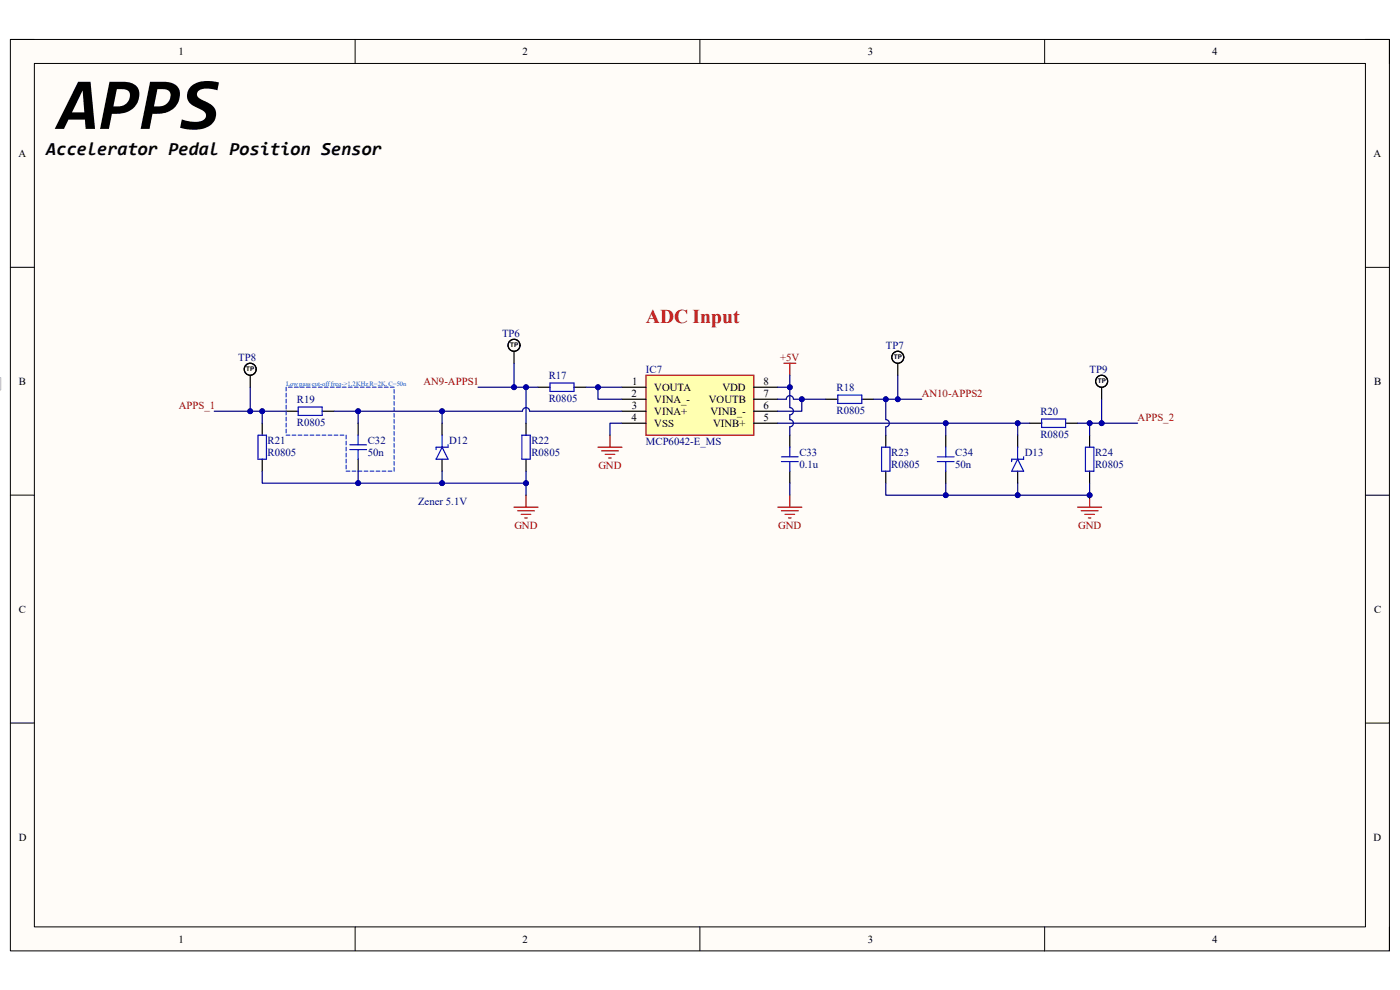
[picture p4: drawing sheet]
<svg xmlns="http://www.w3.org/2000/svg" width="297mm" height="210mm" viewBox="0 0 297 210" stroke-linecap="round" stroke-linejoin="round" font-family="sans-serif">
<path d="M2.2 8.4h292.6v193.3h-292.6z" fill-rule="evenodd" fill="#fffcf8"/>
<path d="M2.2 8.4h292.6v193.3h-292.6z" fill="none" stroke="#000" stroke-width=".21"/>
<path d="M7.3 13.5h282.4v183.1h-282.4z" fill-rule="evenodd" fill="#fffcf8"/>
<g fill="none" stroke="#000" stroke-width=".21">
<path d="M2.2 8.4h5.1M7.3 13.5h282.4v183.1h-282.4zM75.3 8.4v5.1M148.5 8.4v5.1M221.6 8.4v5.1M289.7 8.4h5.1v5.1M2.2 56.7h5.1M289.7 56.7h5.1M2.2 105h5.1M289.7 105.1h5.1M2.2 153.4h5.1M289.7 153.4h5.1"/>
<path d="M75.3 196.6v5.1M148.5 196.6v5.1M221.6 196.6v5.1M294.8 196.6v5.1"/>
</g>
<g fill="none" stroke="#000" stroke-width=".25">
<path d="M55.6 89.8v2.5M55.6 97.4v2.6M60.7 87.2h2.6M68.3 87.2h2.6M76 89.8v2.5M76 97.4v2.6M93.8 89.8v2.5M93.8 97.4v2.6M111.6 89.8v2.5M111.6 97.4v2.6M114.1 82.1h2.6M121.8 82.1h2.5"/>
<path d="M167.6 92.3v2.6M167.6 100v2.5M175.2 84.7h2.5M182.8 84.7h2.6M187.9 92.3v2.6M187.9 100v2.5M200.6 92.3v2.6M200.6 100v2.5M215.9 92.3v2.6M215.9 100v2.5M218.5 89.8h2.5M226.1 89.8h2.5"/>
<path d="M231.2 92.3v2.6M231.2 100v2.5"/>
</g>
<g fill="none" stroke="#00f" stroke-width=".25">
<path d="M54.7 92.3h1.8v5.1h-1.8zM63.3 86.3h5v1.8h-5zM74.2 94.4h3.6M74.2 95.4h3.6M76 92.3v2.1M76 95.4v2M93.8 94.9l1.3 2.5h-2.6zM93.8 92.3v2.6M95.1 94.4v.5h-2.6v.5M110.7 92.3h1.8v5.1h-1.8zM116.7 81.3h5.1v1.7h-5.1zM165.8 97.9h3.5"/>
<path d="M165.8 96.9h3.5M167.6 94.9v2M167.6 97.9v2.1M177.7 83.8h5.1v1.8h-5.1zM187 94.9h1.8v5.1h-1.8zM198.9 97.9h3.5M198.9 96.9h3.5M200.6 94.9v2M200.6 97.9v2.1M215.9 97.4l1.3 2.6h-2.6zM215.9 94.9v2.5M217.2 96.9v.5h-2.6v.5"/>
<path d="M221 88.9h5.1v1.8h-5.1zM230.3 94.9h1.8v5.1h-1.8z"/>
</g>
<g fill="none" stroke="#800000" stroke-width=".25">
<path d="M166.3 77.1h2.5M167.6 77.1v2.5M126.9 94.9h5M127.6 95.6h3.6M128.4 96.4h2M129.1 97.2h.6M129.4 92.3v2.6M109.1 107.6h5M109.8 108.4h3.6M110.6 109.1h2M111.3 109.9h.5M111.6 105v2.6"/>
<path d="M165 107.6h5.1M165.8 108.4h3.5M166.5 109.1h2.1M167.3 109.9h.5M167.6 105v2.6"/>
</g>
<g fill="none" stroke="#15c" stroke-width=".25">
<path d="M60.7 82.1v.8M60.7 83.4v.8M60.7 84.7v.8M60.7 86v.8M60.7 87.2v.8M60.7 88.5v.8M60.7 89.8v.8M60.7 91.1v.7M60.7 92.3h.8M61.2 82.1h.8M62 92.3h.8M62.5 82.1h.8"/>
<path d="M63.3 92.3h.8M63.7 82.1h.8M64.5 92.3h.8M65 82.1h.8M65.8 92.3h.8M66.3 82.1h.8M67.1 92.3h.8M67.6 82.1h.7M68.3 92.3h.8M68.8 82.1h.8M69.6 92.3h.8M70.1 82.1h.8"/>
<path d="M70.9 92.3h.8M71.4 82.1h.8M72.2 92.3h.8M72.6 82.1h.8M73.4 92.3v.8M73.4 93.6v.8M73.4 94.9v.8M73.4 96.1v.8M73.4 97.4v.8M73.4 98.7v.8M73.4 100h.8M73.9 82.1h.8"/>
<path d="M74.7 100h.8M75.2 82.1h.8M76 100h.8M76.5 82.1h.8M77.3 100h.7M77.7 82.1h.8M78.5 100h.8M79 82.1h.8M79.8 100h.8M80.3 82.1h.8M81.1 100h.8M81.5 82.1h.8"/>
<path d="M82.3 100h.8M82.8 82.1h.8M83.6 82.6v.8M83.6 83.9v.8M83.6 85.2v.8M83.6 86.4v.8M83.6 87.7v.8M83.6 89v.8M83.6 90.3v.8M83.6 91.5v.8M83.6 92.8v.8M83.6 94.1v.8"/>
<path d="M83.6 95.3v.8M83.6 96.6v.8M83.6 97.9v.8M83.6 99.2v.8"/>
</g>
<path d="M137 79.6h22.9v12.7h-22.9z" fill-rule="evenodd" fill="#ffffb0"/>
<path d="M137 79.6h22.9v12.7h-22.9z" fill="none" stroke="#800000" stroke-width=".25"/>
<g fill="none" stroke="#000" stroke-width=".25">
<path d="M109.1 74.5v2.6M190.5 77.1v2.5M131.9 82.1h5.1M131.9 84.7h5.1M131.9 87.2h5.1M131.9 89.8h5.1M159.9 82.1h5.1M159.9 84.7h5.1M159.9 87.2h5.1M159.9 89.8h5.1"/>
<circle cx="109.1" cy="73.2" r="1.27"/>
<circle cx="190.5" cy="75.8" r="1.27"/>
</g>
<path d="M167.6 79.6v2.5h-2.6M131.9 89.8h-2.5v2.5" fill="none" stroke="#000080" stroke-width=".25"/>
<circle cx="167.6" cy="82.1" r=".51" fill="#000080"/>
<circle cx="167.6" cy="82.1" r=".51" fill="none" stroke="#000080" stroke-width=".21"/>
<path d="M131.9 82.1h-5v2.6h5" fill="none" stroke="#000080" stroke-width=".25"/>
<circle cx="126.9" cy="82.1" r=".51" fill="#000080"/>
<circle cx="126.9" cy="82.1" r=".51" fill="none" stroke="#000080" stroke-width=".21"/>
<path d="M114.1 82.1h-2.5v7.7" fill="none" stroke="#000080" stroke-width=".25"/>
<circle cx="111.6" cy="82.1" r=".51" fill="#000080"/>
<circle cx="111.6" cy="82.1" r=".51" fill="none" stroke="#000080" stroke-width=".21"/>
<path d="M124.3 82.1h2.6" fill="none" stroke="#000080" stroke-width=".25"/>
<circle cx="126.9" cy="82.1" r=".51" fill="#000080"/>
<circle cx="126.9" cy="82.1" r=".51" fill="none" stroke="#000080" stroke-width=".21"/>
<path d="M218.5 89.8h-2.6v2.5" fill="none" stroke="#000080" stroke-width=".25"/>
<circle cx="215.9" cy="89.8" r=".51" fill="#000080"/>
<circle cx="215.9" cy="89.8" r=".51" fill="none" stroke="#000080" stroke-width=".21"/>
<path d="M228.6 89.8h2.6v2.5" fill="none" stroke="#000080" stroke-width=".25"/>
<circle cx="231.2" cy="89.8" r=".51" fill="#000080"/>
<circle cx="231.2" cy="89.8" r=".51" fill="none" stroke="#000080" stroke-width=".21"/>
<path d="M215.9 102.5v2.6h15.3v-2.6" fill="none" stroke="#000080" stroke-width=".25"/>
<circle cx="231.2" cy="105.1" r=".51" fill="#000080"/>
<circle cx="231.2" cy="105.1" r=".51" fill="none" stroke="#000080" stroke-width=".21"/>
<circle cx="215.9" cy="105.1" r=".51" fill="#000080"/>
<circle cx="215.9" cy="105.1" r=".51" fill="none" stroke="#000080" stroke-width=".21"/>
<path d="M165 89.8h35.6" fill="none" stroke="#000080" stroke-width=".25"/>
<circle cx="200.6" cy="89.8" r=".51" fill="#000080"/>
<circle cx="200.6" cy="89.8" r=".51" fill="none" stroke="#000080" stroke-width=".21"/>
<path d="M170.1 84.7v2.5h-5.1" fill="none" stroke="#000080" stroke-width=".25"/>
<circle cx="170.1" cy="84.7" r=".51" fill="#000080"/>
<circle cx="170.1" cy="84.7" r=".51" fill="none" stroke="#000080" stroke-width=".21"/>
<path d="M200.6 102.5v2.6h15.3" fill="none" stroke="#000080" stroke-width=".25"/>
<circle cx="215.9" cy="105.1" r=".51" fill="#000080"/>
<circle cx="215.9" cy="105.1" r=".51" fill="none" stroke="#000080" stroke-width=".21"/>
<circle cx="200.6" cy="105.1" r=".51" fill="#000080"/>
<circle cx="200.6" cy="105.1" r=".51" fill="none" stroke="#000080" stroke-width=".21"/>
<path d="M215.9 89.8h-15.3v2.5" fill="none" stroke="#000080" stroke-width=".25"/>
<circle cx="215.9" cy="89.8" r=".51" fill="#000080"/>
<circle cx="215.9" cy="89.8" r=".51" fill="none" stroke="#000080" stroke-width=".21"/>
<circle cx="200.6" cy="89.8" r=".51" fill="#000080"/>
<circle cx="200.6" cy="89.8" r=".51" fill="none" stroke="#000080" stroke-width=".21"/>
<path d="M185.4 84.7h2.5v4.3a.77 .77 0 0 1 .8 .8 .77 .77 0 0 1-.8 .8v1.7" fill="none" stroke="#000080" stroke-width=".25"/>
<circle cx="187.9" cy="84.7" r=".51" fill="#000080"/>
<circle cx="187.9" cy="84.7" r=".51" fill="none" stroke="#000080" stroke-width=".21"/>
<path d="M187.9 102.5v2.6h12.7" fill="none" stroke="#000080" stroke-width=".25"/>
<circle cx="200.6" cy="105.1" r=".51" fill="#000080"/>
<circle cx="200.6" cy="105.1" r=".51" fill="none" stroke="#000080" stroke-width=".21"/>
<path d="M167.6 82.1v4.4a.77 .77 0 0 1 .7 .7 .77 .77 0 0 1-.7 .8v1a.77 .77 0 0 1 .7 .8 .77 .77 0 0 1-.7 .7v1.8" fill="none" stroke="#000080" stroke-width=".25"/>
<circle cx="167.6" cy="82.1" r=".51" fill="#000080"/>
<circle cx="167.6" cy="82.1" r=".51" fill="none" stroke="#000080" stroke-width=".21"/>
<path d="M55.6 87.2v2.6M167.6 102.5v2.5" fill="none" stroke="#000080" stroke-width=".25"/>
<circle cx="55.6" cy="87.2" r=".51" fill="#000080"/>
<circle cx="55.6" cy="87.2" r=".51" fill="none" stroke="#000080" stroke-width=".21"/>
<path d="M93.8 100v2.5" fill="none" stroke="#000080" stroke-width=".25"/>
<circle cx="93.8" cy="102.5" r=".51" fill="#000080"/>
<circle cx="93.8" cy="102.5" r=".51" fill="none" stroke="#000080" stroke-width=".21"/>
<path d="M93.8 87.2v2.6" fill="none" stroke="#000080" stroke-width=".25"/>
<circle cx="93.8" cy="87.2" r=".51" fill="#000080"/>
<circle cx="93.8" cy="87.2" r=".51" fill="none" stroke="#000080" stroke-width=".21"/>
<path d="M76 100v2.5" fill="none" stroke="#000080" stroke-width=".25"/>
<circle cx="76" cy="102.5" r=".51" fill="#000080"/>
<circle cx="76" cy="102.5" r=".51" fill="none" stroke="#000080" stroke-width=".21"/>
<path d="M76 87.2v2.6" fill="none" stroke="#000080" stroke-width=".25"/>
<circle cx="76" cy="87.2" r=".51" fill="#000080"/>
<circle cx="76" cy="87.2" r=".51" fill="none" stroke="#000080" stroke-width=".21"/>
<path d="M190.5 79.6v5.1" fill="none" stroke="#000080" stroke-width=".25"/>
<circle cx="190.5" cy="84.7" r=".51" fill="#000080"/>
<circle cx="190.5" cy="84.7" r=".51" fill="none" stroke="#000080" stroke-width=".21"/>
<path d="M109.1 77.1v5" fill="none" stroke="#000080" stroke-width=".25"/>
<circle cx="109.1" cy="82.1" r=".51" fill="#000080"/>
<circle cx="109.1" cy="82.1" r=".51" fill="none" stroke="#000080" stroke-width=".21"/>
<g fill="none" stroke="#000" stroke-width=".25">
<path d="M53.1 79.6v2.5"/>
<circle cx="53.1" cy="78.3" r="1.27"/>
</g>
<path d="M53.1 82.1v5.1" fill="none" stroke="#000080" stroke-width=".25"/>
<circle cx="53.1" cy="87.2" r=".51" fill="#000080"/>
<circle cx="53.1" cy="87.2" r=".51" fill="none" stroke="#000080" stroke-width=".21"/>
<g fill="none" stroke="#000" stroke-width=".25">
<path d="M233.7 82.1v2.6"/>
<circle cx="233.7" cy="80.9" r="1.27"/>
</g>
<path d="M233.7 84.7v5.1" fill="none" stroke="#000080" stroke-width=".25"/>
<circle cx="233.7" cy="89.8" r=".51" fill="#000080"/>
<circle cx="233.7" cy="89.8" r=".51" fill="none" stroke="#000080" stroke-width=".21"/>
<path d="M45.5 87.2h15.2" fill="none" stroke="#000080" stroke-width=".25"/>
<circle cx="55.6" cy="87.2" r=".51" fill="#000080"/>
<circle cx="55.6" cy="87.2" r=".51" fill="none" stroke="#000080" stroke-width=".21"/>
<circle cx="53.1" cy="87.2" r=".51" fill="#000080"/>
<circle cx="53.1" cy="87.2" r=".51" fill="none" stroke="#000080" stroke-width=".21"/>
<path d="M70.9 87.2h39.9a.76 .76 0 0 1 .8-.7 .76 .76 0 0 1 .8 .7h19.5" fill="none" stroke="#000080" stroke-width=".25"/>
<circle cx="76" cy="87.2" r=".51" fill="#000080"/>
<circle cx="76" cy="87.2" r=".51" fill="none" stroke="#000080" stroke-width=".21"/>
<circle cx="93.8" cy="87.2" r=".51" fill="#000080"/>
<circle cx="93.8" cy="87.2" r=".51" fill="none" stroke="#000080" stroke-width=".21"/>
<path d="M55.6 100v2.5h56" fill="none" stroke="#000080" stroke-width=".25"/>
<circle cx="76" cy="102.5" r=".51" fill="#000080"/>
<circle cx="76" cy="102.5" r=".51" fill="none" stroke="#000080" stroke-width=".21"/>
<circle cx="93.8" cy="102.5" r=".51" fill="#000080"/>
<circle cx="93.8" cy="102.5" r=".51" fill="none" stroke="#000080" stroke-width=".21"/>
<circle cx="111.6" cy="102.5" r=".51" fill="#000080"/>
<circle cx="111.6" cy="102.5" r=".51" fill="none" stroke="#000080" stroke-width=".21"/>
<path d="M101.4 82.1h10.2" fill="none" stroke="#000080" stroke-width=".25"/>
<circle cx="111.6" cy="82.1" r=".51" fill="#000080"/>
<circle cx="111.6" cy="82.1" r=".51" fill="none" stroke="#000080" stroke-width=".21"/>
<circle cx="109.1" cy="82.1" r=".51" fill="#000080"/>
<circle cx="109.1" cy="82.1" r=".51" fill="none" stroke="#000080" stroke-width=".21"/>
<path d="M165 84.7h1.8a.76 .76 0 0 1 .8-.8 .76 .76 0 0 1 .7 .8h6.9" fill="none" stroke="#000080" stroke-width=".25"/>
<circle cx="170.1" cy="84.7" r=".51" fill="#000080"/>
<circle cx="170.1" cy="84.7" r=".51" fill="none" stroke="#000080" stroke-width=".21"/>
<path d="M187.9 84.7h7.6" fill="none" stroke="#000080" stroke-width=".25"/>
<circle cx="187.9" cy="84.7" r=".51" fill="#000080"/>
<circle cx="187.9" cy="84.7" r=".51" fill="none" stroke="#000080" stroke-width=".21"/>
<circle cx="190.5" cy="84.7" r=".51" fill="#000080"/>
<circle cx="190.5" cy="84.7" r=".51" fill="none" stroke="#000080" stroke-width=".21"/>
<path d="M231.2 89.8h10.1" fill="none" stroke="#000080" stroke-width=".25"/>
<circle cx="231.2" cy="89.8" r=".51" fill="#000080"/>
<circle cx="231.2" cy="89.8" r=".51" fill="none" stroke="#000080" stroke-width=".21"/>
<circle cx="233.7" cy="89.8" r=".51" fill="#000080"/>
<circle cx="233.7" cy="89.8" r=".51" fill="none" stroke="#000080" stroke-width=".21"/>
<path d="M111.6 100v5" fill="none" stroke="#000080" stroke-width=".25"/>
<circle cx="111.6" cy="102.5" r=".51" fill="#000080"/>
<circle cx="111.6" cy="102.5" r=".51" fill="none" stroke="#000080" stroke-width=".21"/>
<path d="M228.6 107.6h5.1M229.4 108.4h3.5M230.1 109.1h2.1M230.9 109.9h.5M231.2 105.1v2.5" fill="none" stroke="#800000" stroke-width=".25"/>
<circle cx="231.2" cy="105.1" r=".51" fill="#000080"/>
<circle cx="231.2" cy="105.1" r=".51" fill="none" stroke="#000080" stroke-width=".21"/>
<path d="M-.1 80.1h.3v2.6l-.3 2.5z" fill-rule="evenodd" fill="#e0ddd7"/>
<path d="M-.1 80.1h.3v2.6l-.3 .2" fill="none" stroke="#bfbdba" stroke-width=".21"/>
<text font-size="15.7" x="12.4" y="27.3">APPS</text>
<text font-size="4.1" fill="#f00" x="137" y="68.5">ADC Input</text>
<text font-size="3.9" x="9.8" y="32.8">Accelerator Pedal Position Sensor</text>
<g font-size="2.3">
<text x="37.9" y="11.7">1</text>
<text x="110.9" y="11.7">2</text>
<text x="184.1" y="11.7">3</text>
<text x="257.1" y="11.7">4</text>
<text x="3.9" y="33.3">A</text>
<text x="291.4" y="33.3">A</text>
<text x="4" y="81.6">B</text>
<text x="134.1" y="81.6">1</text>
<text x="138.8" y="82.9">VOUTA</text>
<text x="153.2" y="82.9">VDD</text>
<text x="162" y="81.6">8</text>
<text x="291.5" y="81.6">B</text>
<text x="133.9" y="84.2">2</text>
<text x="133.9" y="89.3">4</text>
<text x="134" y="86.7">3</text>
<text x="138.8" y="85.4">VINA_-</text>
<text x="138.8" y="88">VINA+</text>
<text x="150.4" y="85.4">VOUTB</text>
<text x="150.7" y="88">VINB_-</text>
<text x="162" y="84.2">7</text>
<text x="162" y="86.7">6</text>
<text x="162" y="89.3">5</text>
<text x="138.8" y="90.6">VSS</text>
<text x="151.3" y="90.6">VINB+</text>
<text x="4" y="130">C</text>
<text x="291.5" y="130">C</text>
<text x="4" y="178.3">D</text>
<text x="291.4" y="178.3">D</text>
<text x="37.9" y="199.9">1</text>
<text x="110.9" y="199.9">2</text>
<text x="184.1" y="199.9">3</text>
<text x="257.1" y="199.9">4</text>
</g>
<g font-size="2.3" fill="#000080">
<text x="106.5" y="71.5">TP6</text>
<text x="50.5" y="76.5">TP8</text>
<text x="187.9" y="74">TP7</text>
<text x="116.4" y="80.5">R17</text>
<text x="137" y="79.1">IC7</text>
<text x="177.5" y="83">R18</text>
<text x="231.1" y="79.1">TP9</text>
<text x="63" y="85.6">R19</text>
<text x="116.4" y="85.3">R0805</text>
<text x="177.5" y="87.8">R0805</text>
<text x="220.7" y="88.1">R20</text>
<text x="56.8" y="94.1">R21</text>
<text x="63" y="90.4">R0805</text>
<text x="78" y="94.1">C32</text>
<text x="95.3" y="94.1">D12</text>
<text x="112.7" y="94.1">R22</text>
<text x="137" y="94.4">MCP6042-E_MS</text>
<text x="220.7" y="93">R0805</text>
<text x="56.8" y="96.6">R0805</text>
<text x="78" y="96.6">50n</text>
<text x="112.7" y="96.6">R0805</text>
<text x="169.6" y="96.6">C33</text>
<text x="169.6" y="99.2">0.1u</text>
<text x="189.1" y="96.6">R23</text>
<text x="189.1" y="99.2">R0805</text>
<text x="202.6" y="96.6">C34</text>
<text x="202.6" y="99.2">50n</text>
<text x="217.4" y="96.6">D13</text>
<text x="232.3" y="96.6">R24</text>
<text x="232.3" y="99.2">R0805</text>
<text x="88.7" y="107.1">Zener 5.1V</text>
</g>
<g font-size="2.3" fill="#800000">
<text x="165.5" y="76.5">+5V</text>
<text x="89.8" y="81.6">AN9-APPS1</text>
<text x="37.9" y="86.7">APPS_1</text>
<text x="195.5" y="84.2">AN10-APPS2</text>
<text x="241.3" y="89.3">APPS_2</text>
<text x="127" y="99.4">GND</text>
<text x="109.1" y="112.1">GND</text>
<text x="165.1" y="112.1">GND</text>
<text x="228.7" y="112.1">GND</text>
</g>
<g font-size="1.4">
<text x="108.2" y="73.7">TP</text>
<text x="189.6" y="76.2">TP</text>
<text x="52.2" y="78.8">TP</text>
<text x="232.9" y="81.3">TP</text>
</g>
<text font-size="1.4" fill="#15c" x="60.7" y="81.8">Low pass cut-off freq-&gt;1.2KHz R=2K, C=50n</text>
</svg>
